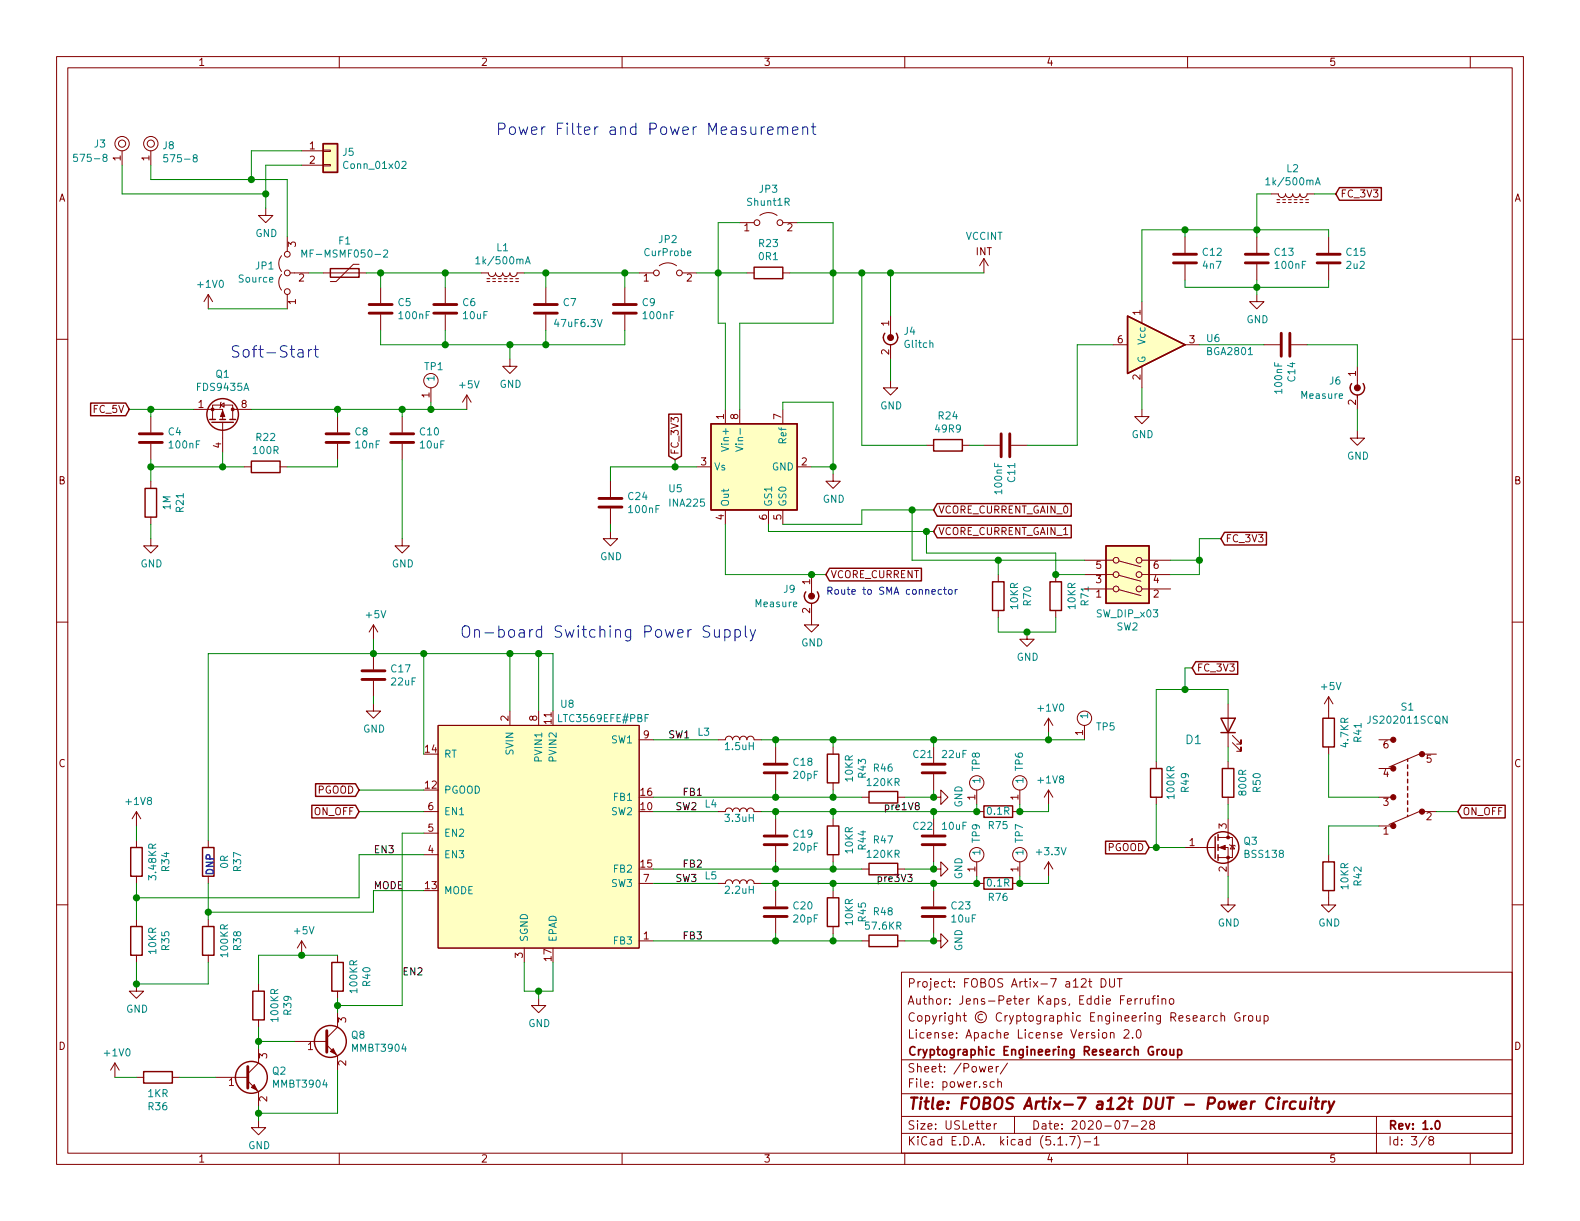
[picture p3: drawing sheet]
<svg xmlns="http://www.w3.org/2000/svg" width="279mm" height="216mm" viewBox="0 0 279 216" stroke-linecap="round" stroke-linejoin="round" font-family="sans-serif">
<g fill="none" stroke="#840000" stroke-width=".18">
<path d="M10 10h259.4v195.9h-259.4zM12 12h255.4v191.9h-255.4zM60 10v2M110 10v2M160 10v2M210 10v2M260 10v2M21.6 26.7v2.5M26.7 26.7v2.5M47 36.8v1.3h1.3l-1.3 1.3-1.3-1.3h1.3M53.3 26.7h3.8M53.3 29.2h3.8"/>
<path d="M57.1 29.1h1.3v.2h-1.3zM57.1 26.5h1.3v.3h-1.3zM130.8 39.4h2.5M134.4 38.1a2.53 2.53 0 0 1 3 0M138.4 39.4h2.6M224.8 34.3h1.3a.63 .63 0 0 0 .6 .6 .63 .63 0 0 0 .6-.6 .63 .63 0 0 0 .7 .6 .63 .63 0 0 0 .6-.6 .63 .63 0 0 0 .6 .6 .63 .63 0 0 0 .7-.6 .63 .63 0 0 0 .6 .6 .63 .63 0 0 0 .6-.6h1.3M225.8 35.3h.5M225.8 35.8h.5M226.8 35.3h.5M226.8 35.8h.5M227.8 35.3h.5M227.8 35.8h.5"/>
<path d="M228.9 35.3h.5M228.9 35.8h.5M229.9 35.3h.5M229.9 35.8h.5M230.9 35.3h.5M230.9 35.8h.5M10 60h2M36.8 52.1l-.7 1.2M36.8 52.1v2.5M36.8 52.1l.8 1.2M49.8 48.5a2.26 2.26 0 0 0 0 2.8M49.8 45.2a2.26 2.26 0 0 0 0 2.8"/>
<path d="M50.8 41.9v2.6M50.8 52.1v2.5M51.3 48.3h3.3M57.1 48.3h7.7M63.5 46.7h-1l-3.1 3.1h-1M67.3 50.8v2.8M67.3 55.6v2.8M78.7 50.8v2.8M78.7 55.6v2.8M85.1 48.3h1.3a.63 .63 0 0 0 .6 .6 .63 .63 0 0 0 .6-.6 .63 .63 0 0 0 .7 .6 .63 .63 0 0 0 .6-.6 .63 .63 0 0 0 .6 .6 .63 .63 0 0 0 .7-.6 .63 .63 0 0 0 .6 .6 .63 .63 0 0 0 .6-.6h1.3M86.1 49.3h.5M86.1 49.8h.5"/>
<path d="M87.1 49.3h.5M87.1 49.8h.5M88.1 49.3h.5M88.1 49.8h.5M89.2 49.3h.5M89.2 49.8h.5M90.2 49.3h.5M90.2 49.8h.5M91.2 49.3h.5M91.2 49.8h.5M96.5 50.8v2.8M96.5 55.6v2.8"/>
<path d="M110.5 50.8v2.8M110.5 55.6v2.8M113 48.3h2.6M116.6 47a2.53 2.53 0 0 1 3 0M120.6 48.3h2.6M132.1 48.3h1.2M138.4 48.3h1.3M157.5 55.9v3.8M174 45.7l-.8 1.3M174 45.7v2.6M174 45.7l.8 1.3M201.9 53.3v3.9"/>
<path d="M209.5 41.9v2.8M209.5 46.7v2.8M222.2 52.1v1.2h1.3l-1.3 1.3-1.2-1.3h1.2M222.2 41.9v2.8M222.2 46.7v2.8M234.9 41.9v2.8M234.9 46.7v2.8M267.4 60h2M26.7 73.7v2.8M26.7 78.5v2.8M34.3 72.4h5.1v1.8M37.6 74.2v-2.6h3.5v2.6"/>
<path d="M39 71.6l.6-.4v.8zM39.1 71.1l-.1 .1v.8l-.1 .1M39.4 74.7v5.3M41.1 72.4h3.3M59.7 73.7v2.8M59.7 78.5v2.8M71.1 73.7v2.8M71.1 78.5v2.8M76.2 68.6v2.5M82.5 69.9l-.7 1.2M82.5 69.9v2.5M82.5 69.9l.8 1.2"/>
<path d="M90.2 63.5v1.3h1.2l-1.2 1.2-1.3-1.2h1.3M128.3 72.4v2.5M130.8 72.4v2.5M138.4 72.4v2.5M157.5 67.3v1.3h1.2l-1.2 1.3-1.3-1.3h1.3M157.5 61v2.5M163.8 78.7h1.3M170.2 78.7h1.2M174 78.7h2.8M178.8 78.7h2.8M196.8 61h2.6M201.9 72.4v1.3h1.3l-1.3 1.2-1.2-1.2h1.2"/>
<path d="M201.9 64.8v3.8M209.5 61h2.6M223.5 61h2.8M228.3 61h2.8M240 76.2v1.3h1.3l-1.3 1.2-1.2-1.2h1.2M240 64.8v3.8M240 69.9v2.5M26.7 95.3v1.2h1.2l-1.2 1.3-1.3-1.3h1.3M26.7 85.1v1.3M26.7 91.4v1.3M43.2 82.6h1.2M49.5 82.6h1.3"/>
<path d="M71.1 95.3v1.2h1.3l-1.3 1.3-1.3-1.3h1.3M107.9 94v1.3h1.3l-1.3 1.2-1.2-1.2h1.2M107.9 85.1v2.8M107.9 89.9v2.8M123.2 82.6h2.5M128.3 90.2v2.5M135.9 90.2v2.5M138.4 90.2v2.5M141 82.6h2.5M147.3 83.8v1.3h1.3l-1.3 1.3-1.3-1.3h1.3M191.8 99.1h5M197.9 99.2l3.9 1"/>
<path d="M201.9 99.1h5.1M10 110h2M66 110.5l-.7 1.3M66 110.5v2.5M66 115.6v2.8M66 110.5l.8 1.3M143.5 106.7v3.8h1.3l-1.3 1.3-1.3-1.3h1.3M143.5 101.6v3.8M176.5 101.6v1.3M176.5 108v1.2M181.6 111.8v1.2h1.3l-1.3 1.3-1.3-1.3h1.3M186.7 101.6v1.3"/>
<path d="M186.7 108v1.2M191.8 104.1h5M191.8 101.6h5M197.9 101.7l3.9 1.1M197.9 104.3l3.9 1M201.9 104.1h5.1M201.9 101.6h5.1M267.4 110h2M66 124.5v1.2h1.3l-1.3 1.3-1.2-1.3h1.2M66 120.4v2.8M77.5 128.3h35.5v39.3h-35.5zM90.2 125.7v2.6"/>
<path d="M95.2 125.7v2.6M113 130.8h2.6M127 130.8h1.3a.63 .63 0 0 1 .6-.6 .63 .63 0 0 1 .6 .6 .63 .63 0 0 1 .7-.6 .63 .63 0 0 1 .6 .6 .63 .63 0 0 1 .6-.6 .63 .63 0 0 1 .7 .6 .63 .63 0 0 1 .6-.6 .63 .63 0 0 1 .6 .6h1.3M137.2 132.1v2.8M137.2 136.9v2.8M147.3 132.1v1.3M147.3 138.4v1.3M165.1 132.1v2.8M165.1 136.9v2.8M172.7 139.7v2.5M180.3 139.7v2.5M185.4 127l-.7 1.3"/>
<path d="M185.4 127v2.5M185.4 139.7v2.5M185.4 127l.8 1.3M185.4 139.7l-.7 1.3M185.4 139.7l.8 1.3M191.8 128.3v2.5M204.5 134.6v1.3M217.2 124.5v7.6M217.2 134.6v1.3M217.9 131.3l1.6 1.5v-.7v.7h-.8M217.9 130l1.6 1.6v-.8v.8h-.8M234.9 123.2v3.8"/>
<path d="M234.9 132.1v1.3M234.9 123.2l-.7 1.3M234.9 123.2l.8 1.3M243.8 130.8h2.6M243.8 135.9h2.6M251 133.4l-5.4 2.2M251.5 133.4h2.5M10 160h2M24.1 143.5v2.6M24.1 148.6v1.3M24.1 154.9v1.3M24.1 143.5l-.7 1.3"/>
<path d="M24.1 143.5l.8 1.3M36.8 148.6v1.3M36.8 154.9v1.3M74.9 143.5h2.6M74.9 151.1h2.6M74.9 147.3h2.6M113 156.2h2.6M127 143.5h1.3a.63 .63 0 0 1 .6-.6 .63 .63 0 0 1 .6 .6 .63 .63 0 0 1 .7-.6 .63 .63 0 0 1 .6 .6 .63 .63 0 0 1 .6-.6 .63 .63 0 0 1 .7 .6 .63 .63 0 0 1 .6-.6 .63 .63 0 0 1 .6 .6h1.3M127 156.2h1.3a.63 .63 0 0 1 .6-.6 .63 .63 0 0 1 .6 .6 .63 .63 0 0 1 .7-.6 .63 .63 0 0 1 .6 .6 .63 .63 0 0 1 .6-.6 .63 .63 0 0 1 .7 .6 .63 .63 0 0 1 .6-.6 .63 .63 0 0 1 .6 .6h1.3M137.2 144.8v2.8M137.2 149.6v2.8M137.2 157.5v2.8"/>
<path d="M147.3 144.8v1.3M147.3 151.1v1.3M147.3 157.5v1.3M152.4 153.7h1.3M152.4 141h1.3M158.7 153.7h1.3M158.7 141h1.3M165.1 141h1.3v-1.3l1.2 1.3-1.2 1.2v-1.2M165.1 153.7h1.3v-1.3l1.2 1.3-1.2 1.2v-1.2M165.1 144.8v2.8M165.1 149.6v2.8M165.1 157.5v2.8"/>
<path d="M172.7 143.5h1.3M172.7 156.2h1.3M172.7 152.4v2.5M179.1 143.5h1.2M179.1 156.2h1.2M180.3 152.4v2.5M185.4 152.4v2.5M185.4 152.4l-.7 1.3M185.4 152.4l.8 1.3M204.5 141v1.2M209.5 149.9h5.4M215.4 149.9h1.8v5"/>
<path d="M215.4 148.1h2.5v3.5h-2.5M217.2 158.8v1.2h1.2l-1.2 1.3-1.3-1.3h1.3M217.2 141v1.2M217.2 144.8v3.3M217.4 149.4l.2 .1h.7l.1 .1M217.9 149.5l.4 .6h-.7zM234.9 157.5v2.5h1.3l-1.3 1.3-1.2-1.3h1.2M234.9 151.1v1.3M243.8 141h2.6M243.8 146.1h2.6M251 143.5l-5.4 2.3M251.5 143.5h2.5"/>
<path d="M267.4 160h2M24.1 174v1.3h1.3l-1.3 1.2-1.2-1.2h1.2M24.1 162.6v1.2M24.1 168.9v1.3M36.8 162.6v1.2M36.8 168.9v1.3M45.7 174v1.3M53.3 166.4l-.7 1.2M53.3 166.4v2.5M53.3 166.4l.8 1.2M59.7 168.9v1.3M59.7 175.3v1.2"/>
<path d="M59.7 179.1v2.5l-1.9 1.9M92.7 167.6v2.6M95.2 176.5v1.3h1.3l-1.3 1.3-1.2-1.3h1.2M113 166.4h2.6M137.2 162.3v2.8M147.3 163.8v1.3M152.4 166.4h1.3M158.7 166.4h1.3M159.4 171.9h108v32h-108zM165.1 166.4h1.3v-1.3l1.2 1.3-1.2 1.2v-1.2M165.1 162.3v2.8M192.5 173.6h.6"/>
<path d="M192.7 173.1v1.2l.4 .2M194.7 173.1a.76 .76 0 0 1 .9 .7 .76 .76 0 0 1-.9 .7zM196.2 173.1v1.2l.3 .2h.3l.3-.2v-1.2M197.6 173.1h.8M198 173.1v1.4M199.4 177.1l.7-.2-.1-.2-.4-.1-.2 .2v.7h.6M200.7 176.6v1M201.1 176.6l-.4 .3M201.7 176.6v1M202.1 176.6l-.4 .1v.2M202.6 176.6v.8a.37 .37 0 0 0 .6 0M203.2 176.6v1"/>
<path d="M203.7 176.6h.6M204.3 176.1h-.3l-.1 .2v1.3M204.8 176.1v.1M204.8 176.6v1M205.5 176.7h.1a.37 .37 0 0 1 .5 .1v.8M205.5 176.6v1M206.9 176.7l.2-.1 .4 .1v.7l-.2 .2-.4-.2zM213.7 179.6v1M214.1 179.6l-.4 .3M215.3 179.7l-.5-.1-.2 .3v.5l.2 .2 .5-.1M215.9 179.7h.1a.37 .37 0 0 1 .6 .1v.8M215.9 179.1v1.5"/>
<path d="M219.2 179.1a.73 .73 0 0 0-.9 .6 .73 .73 0 0 0 .5 .9l.5-.2v-.5h-.3M219.9 179.6v1M220.3 179.6l-.3 .1-.1 .2M220.8 179.7l.3-.1 .4 .1v.7l-.2 .2-.5-.2zM222.2 179.6l.1 .9 .3 .1 .2-.2M222.8 179.6v1M223.5 179.7l.5-.1 .3 .3-.2 .6h-.6M223.5 179.6v1.5M20.3 188l-.7 1.2M20.3 188v2.5M20.3 188l.8 1.2M24.1 190.5h1.3"/>
<path d="M30.5 190.5h1.2M38.1 190.5h5.7M43.8 191.1l1.9 1.9v2.6M45.7 198.1v1.3h1.3l-1.3 1.3-1.3-1.3h1.3M45.7 180.3v1.3M45.7 185.4v2.6l-1.9 1.9M52.1 184.2h5.7M57.8 184.8l1.9 1.9v2.5M159.4 197.4h108M159.4 193.4h108M159.4 187.4h108M174.4 199.2l.8-.2-.1-.2-.4-.1-.3 .2 .1 .7h.6"/>
<path d="M174.8 189.1l.7-.2v-.3h-.5l-.2 .2 .1 .7h.6M175.8 191.3h-.4l-.3 .2 .1 .6 .2 .2 .4-.1M175.8 198.7v1M176.2 188.6v1M176.2 198.7l-.3 .1-.1 .2M176.5 191.4l.2-.1h.3l.1 1M176.5 190.8v1.5M176.6 188.6l-.4 .1v.1M178.2 188l-1.3 1.9M179.4 197.4v3M195 182.7l.2-.1 .5 .1v.7l-.3 .2-.4-.2zM196.4 182.7l.2-.1 .3 .1 .1 .9"/>
<path d="M196.4 182.6v1M198.5 198.2h1l-.6 1.5M198.8 182.2l.2-.1h.4l.2 .4-.9 1.1h.9M200.1 199.1h1.1M200.3 183.4v.2M201.1 182.2l.3-.1a.94 .94 0 0 1 0 1.5l-.4-.3-.1-.6zM201.9 198.3l.2-.1h.3l.3 .1v.3v.2l-.9 .9h.9M203.6 198.8l-.3-.3 .1-.2 .2-.1h.4l.2 .3-.1 .2-.6 .2a.48 .48 0 0 0-.1 .6l.2 .2 .5-.2a.48 .48 0 0 0-.1-.6l-.1-.1M243.4 197.4v6.5M60 203.9v2M110 203.9v2M159.4 200.4h108"/>
<path d="M160 203.9v2M187.1 202.5h.8M188.6 202.3v.2M189.2 201h.9l-.6 1.5M190.6 200.8a1.71 1.71 0 0 1 0 2.2M191.7 201.9h1.2M193.5 201.4l.4-.4v1.5M193.5 202.5h.9M210 203.9v2M252.2 200.9l-1.2 1.9M253 201.6l-.3-.1v-.3l.3-.2h.2l.3 .2-.1 .3-.6 .2a.48 .48 0 0 0-.1 .6l.3 .2 .4-.2a.48 .48 0 0 0-.2-.7M260 203.9v2"/>
<circle cx="21.6" cy="25.4" r=".63"/>
<circle cx="21.6" cy="25.4" r="1.27"/>
<circle cx="26.7" cy="25.4" r=".63"/>
<circle cx="26.7" cy="25.4" r="1.27"/>
<circle cx="133.9" cy="39.4" r=".51"/>
<circle cx="137.9" cy="39.4" r=".51"/>
<circle cx="50.8" cy="48.3" r=".51"/>
<circle cx="50.8" cy="51.6" r=".51"/>
<circle cx="50.8" cy="45" r=".51"/>
<circle cx="116.1" cy="48.3" r=".51"/>
<circle cx="120.1" cy="48.3" r=".51"/>
<circle cx="76.2" cy="67.3" r="1.27"/>
<circle cx="197.4" cy="99.1" r=".51"/>
<circle cx="201.4" cy="99.1" r=".51"/>
<circle cx="197.4" cy="104.1" r=".51"/>
<circle cx="197.4" cy="101.6" r=".51"/>
<circle cx="201.4" cy="101.6" r=".51"/>
<circle cx="201.4" cy="104.1" r=".51"/>
<circle cx="172.7" cy="138.4" r="1.27"/>
<circle cx="180.3" cy="138.4" r="1.27"/>
<circle cx="191.8" cy="127" r="1.27"/>
<circle cx="172.7" cy="151.1" r="1.27"/>
<circle cx="180.3" cy="151.1" r="1.27"/>
</g>
<path d="M205.1 185.6h-.4l-.1 .3M205.5 185.7l.3-.1 .4 .1v.7l-.2 .2-.5-.2zM206.9 185.6l.1 .9 .3 .1 .2-.2M207.5 185.6v1M208.3 185.6h.4l.3 .3-.2 .6h-.5M208.3 185.6v1.5M253.9 198.3l.2-.1a.81 .81 0 0 1 .6 .6 .81 .81 0 0 1-.3 .8l-.1 .1a.79 .79 0 0 1-.4-1.4z" fill="none" stroke="#840000" stroke-width=".3"/>
<g fill="none" stroke="#840000" stroke-width=".41">
<path d="M225.3 194.3a.88 .88 0 0 0-1 0 .88 .88 0 0 0-.4 .9 .71 .71 0 0 0 .4 .8 .71 .71 0 0 0 .8-.1M226.1 194.8l-.2 1.3M226.2 194.1l-.1 .1 .1 .1v-.2v.2M227.1 194.8l-.2 1.3M227.6 194.8a.55 .55 0 0 0-.6 .3M229.1 194.8a.68 .68 0 0 0-1 .3v.8l.3 .2 .6-.1M230 194.8l-.1 1.2a.59 .59 0 0 0 .8-.1M230.9 194.8l-.2 1.3M231.8 194.8l-.2 1.3M231.9 194.1v.2l.1-.1-.1-.1v.2M232.5 194.8h.7M232.9 194.1l-.3 1.7 .1 .2 .4 .1"/>
<path d="M233.9 194.8l-.1 1.3M234.5 194.8a.54 .54 0 0 0-.6 .3M235 194.8l.3 1.3M235.9 194.8l-.8 1.8-.4 .2"/>
</g>
<g fill="none" stroke="#008484" stroke-width=".18">
<path d="M13.7 27.3h-.6l-.1 .6 .2-.1h.4l.1 .6-.2 .1-.5-.1M18.4 27.8l-.1-.1v-.3l.4-.1 .2 .1v.3l-.6 .2-.1 .2v.2l.2 .2h.3l.2-.2v-.4l-.2-.1M29.6 27.4h-.6v.6l.1-.2 .5 .1v.6l-.2 .1-.4-.1M34.4 27.9l-.2-.1v-.3l.4-.1 .2 .1v.3l-.5 .2-.1 .1v.3l.2 .2h.2l.3-.2-.1-.4-.2-.1M71.1 28.7l.5-.2 .2 .4v.2l-.8 .7h.8M223.9 31.8l.3-.4v1.3M223.9 32.7h.7M232.6 32.7l.4-1.3 .5 1.3M232.7 32.3h.6M53.4 45.5v-1.3l.4 .9 .4-.9v1.3M67.8 44.3l.5-.1 .3 .4-.1 .2-.7 .7h.8M84.2 45.7l.3-.3v1.3"/>
<path d="M84.2 46.7h.7M92.9 46.7l.4-1.3 .5 1.3M93 46.3h.6M127.6 78.9l1.2 .5-1.2 .4M130.1 78.9l1.3 .5-1.3 .4M255.9 126.6v1.3l-.7-1.3v1.3"/>
</g>
<g fill="none" stroke="#840000" stroke-width=".51">
<path d="M65.3 55.4h4M65.3 53.8h4M76.7 55.4h4.1M76.7 53.8h4.1M94.5 55.4h4.1M94.5 53.8h4.1M108.5 55.4h4M108.5 53.8h4M207.5 46.5h4.1M207.5 45h4.1M220.2 46.5h4.1M220.2 45h4.1"/>
<path d="M226.6 58.9v4.1M228.1 58.9v4.1M232.9 46.5h4.1M232.9 45h4.1M24.6 78.2h4.1M24.6 76.7h4.1M57.7 78.2h4M57.7 76.7h4M69.1 78.2h4.1M69.1 76.7h4.1M177 76.7v4.1M178.6 76.7v4.1"/>
<path d="M105.9 89.7h4.1M105.9 88.1h4.1M64 118.6h4.1M64 120.1h4.1M135.1 136.7h4.1M135.1 135.1h4.1M163.1 136.7h4M163.1 135.1h4M135.1 149.4h4.1M135.1 147.8h4.1M163.1 149.4h4M163.1 147.8h4"/>
<path d="M135.1 162.1h4.1M135.1 160.5h4.1M163.1 162.1h4M163.1 160.5h4M43.8 188.6v3.8M57.8 182.2v3.9"/>
</g>
<g fill="none" stroke="#840000" stroke-width=".25">
<path d="M57.1 25.4h2.6v5.1h-2.6zM236.9 33.2h7.4v2.2h-7.4l-.7-1.1zM58.4 47.5h5.1v1.5h-5.1zM133.3 47.2h5.1v2.1h-5.1zM156.5 58.9a1.27 1.27 0 0 0 .1 1.7 1.27 1.27 0 0 0 1.7 0 1.27 1.27 0 0 0 .2-1.7M199.4 55.9l10.1 5.1-10.1 5zM16 71.3h6.2l.7 1.1-.7 1.1h-6.2zM37.1 74.2h1M37.5 74.7h3.8M38.9 74.2h1M40.6 74.2h1.1M118.3 73.2h2.2v7.4l-1.1 .7-1.1-.7z"/>
<path d="M125.7 74.9h15.3v15.3h-15.3zM165.1 77.7h5.1v2.1h-5.1zM239 67.8a1.27 1.27 0 0 0 .2 1.7 1.27 1.27 0 0 0 1.7 0 1.27 1.27 0 0 0 .1-1.7M25.7 86.4h2v5h-2zM44.4 81.5h5.1v2.1h-5.1zM165.7 92.9h23.7v2.2h-23.7l-.6-1.1zM165.7 89.1h23.7v2.2h-23.7l-.6-1.1zM195.6 96.5h7.6v10.2h-7.6zM216.5 94.1h7.5v2.3h-7.5l-.6-1.1zM142.5 104.6a1.27 1.27 0 0 0 .2 1.7 1.27 1.27 0 0 0 1.7 0 1.27 1.27 0 0 0 .1-1.7M146.7 100.5h16.2v2.2h-16.2l-.7-1.1zM175.5 102.9h2v5.1h-2z"/>
<path d="M185.7 102.9h2v5.1h-2zM211.5 117h7.4v2.2h-7.4l-.7-1.1zM55.8 138.6h7.1l.6 1.1-.6 1.1h-7.1zM146.3 133.4h2v5h-2zM153.7 140h5v2h-5zM203.5 135.9h2v5.1h-2zM215.9 127h2.5l-1.2 2.5zM215.9 129.5h2.5M216.2 135.9h2v5.1h-2zM233.9 127h2.1v5.1h-2.1zM248.9 134.2v.4M248.9 135.3v.6"/>
<path d="M248.9 136.5v.7M248.9 137.8v.6M248.9 139.1v.6M23.1 149.9h2v5h-2zM35.8 149.9h2v5h-2zM55.1 142.4h7.8l.6 1.1-.6 1.1h-7.8zM146.3 158.8h2v5h-2zM146.3 146.1h2v5h-2zM153.7 152.7h5v2h-5zM174 142.5h5.1v2h-5.1zM174 155.2h5.1v2h-5.1zM195.5 148.7h7.1l.6 1.2-.6 1.1h-7.1z"/>
<path d="M214.9 148v3.8M215.4 147.6v1M215.4 149.4v1M215.4 151.1v1M233.9 152.4h2.1v5.1h-2.1zM248.9 140.3v.7M248.9 141.6v.6M248.9 142.9v.6M248.9 144.1v.3M258.4 142.4h7.8v2.2h-7.8l-.6-1.1zM23.1 163.8h2v5.1h-2zM35.8 163.8h2v5.1h-2z"/>
<path d="M44.7 175.3h2v5h-2zM58.7 170.2h2v5.1h-2zM153.7 165.4h5v2h-5zM25.4 189.5h5.1v2h-5.1z"/>
<circle cx="39.4" cy="73.3" r="2.79"/>
<circle cx="216.3" cy="149.9" r="2.79"/>
<circle cx="44.4" cy="190.5" r="2.82"/>
<circle cx="58.4" cy="184.1" r="2.82"/>
</g>
<g fill="#ffffc2" stroke="#ffffc2" stroke-width=".18">
<path d="M195.6 96.5h7.6v10.2h-7.6z"/>
<path d="M125.7 74.9h15.3v15.3h-15.3z"/>
<path d="M77.5 128.3h35.5v39.3h-35.5z"/>
<path d="M199.4 55.9l10.1 5.1-10.1 5z"/>
<path d="M57.1 25.4h2.6v5.1h-2.6z"/>
</g>
<g fill="#840000" stroke="#840000" stroke-width=".2">
<circle cx="143.5" cy="105.4" r=".51"/>
<circle cx="240" cy="68.6" r=".51"/>
<circle cx="157.5" cy="59.7" r=".51"/>
</g>
<g fill="#840000" stroke="#840000" stroke-width=".18">
<path d="M39.4 72.6l.4 1.1h-.8z"/>
<path d="M44.4 192.3l.6-.5 .5 1z"/>
<path d="M215.6 149.9l1.1-.4v.7z"/>
<path d="M58.4 185.9l.5-.5 .5 1z"/>
<circle cx="37.6" cy="72.4" r=".25"/>
<circle cx="41.1" cy="72.4" r=".25"/>
<circle cx="251.5" cy="133.4" r=".46"/>
<circle cx="251.5" cy="143.5" r=".46"/>
<circle cx="246.4" cy="130.8" r=".46"/>
<circle cx="246.4" cy="135.9" r=".46"/>
<circle cx="246.4" cy="141" r=".46"/>
<circle cx="246.4" cy="146.1" r=".46"/>
<circle cx="217.2" cy="151.6" r=".25"/>
<circle cx="217.2" cy="148.1" r=".25"/>
</g>
<g fill="none" stroke="#008400" stroke-width=".18">
<path d="M21.6 29.2v5.1h25.4M26.7 29.2v2.6h24.1v10.1M53.3 26.7h-8.9v5.1M53.3 29.2h-6.3v7.6M130.8 39.4h-3.8v17.8h1.3v15.2M141 39.4h6.3v17.8h-16.5v15.2M224.8 34.3h-2.6v7.6M232.4 34.3h3.8M36.8 54.6h14M54.6 48.3h2.5M64.8 48.3h20.3M67.3 58.4v2.6h43.2v-2.6"/>
<path d="M67.3 48.3v2.5M78.7 48.3v2.5M78.7 58.4v2.6M92.7 48.3h20.3M96.5 48.3v2.5M96.5 58.4v2.6M110.5 48.3v2.5M123.2 48.3h8.9M139.7 48.3h34.3M152.4 48.3v30.4h11.4M157.5 48.3v7.6M209.5 49.5v1.3h25.4v-1.3"/>
<path d="M209.5 40.6v1.3M222.2 49.5v2.6M234.9 41.9v-1.3h-33v12.7M22.9 72.4h11.4M26.7 72.4v1.3M44.4 72.4h38.1M59.7 72.4v1.3M71.1 72.4v1.3M76.2 71.1v1.3M90.2 61v2.5M138.4 72.4v-1.3h8.9v12.7M157.5 63.5v3.8"/>
<path d="M171.4 78.7h2.6M196.8 61h-6.3v17.7h-8.9M201.9 68.6v3.8M212.1 61h11.4M231.1 61h8.9v3.8M240 72.4v3.8M26.7 81.3v3.8M26.7 92.7v2.6M26.7 82.6h16.5M39.4 80v2.6M59.7 81.3v1.3h-8.9M71.1 81.3v14"/>
<path d="M107.9 92.7v1.3M119.4 81.3v1.3M123.2 82.6h-15.3v2.5M128.3 92.7v8.9h17.7M135.9 92.7v1.3h29.2M143.5 82.6h3.8M161.3 90.2v8.9h30.5M163.8 94v3.8h22.9v3.8h5.1M165.1 90.2h-12.7v2.5h-14M176.5 99.1v2.5M207 99.1h5.1M215.9 95.3h-3.8v6.3h-5.1"/>
<path d="M66 113v2.6M74.9 115.6v17.8M90.2 115.6v10.1M95.2 115.6v10.1M176.5 109.2v2.6h10.2v-2.6M210.8 118.1h-1.3v3.8M63.5 139.7h11.4M66 123.2v1.3M97.8 125.7v-10.1h-61v33M115.6 130.8h11.4M134.6 130.8h57.2M137.2 130.8v1.3"/>
<path d="M137.2 139.7v1.3M147.3 130.8v1.3M147.3 139.7v1.3M165.1 139.7v1.3h-5.1M165.1 130.8v1.3M185.4 129.5v1.3M217.2 124.5v-2.6h-12.7v12.7M217.2 132.1v2.5M234.9 133.4v7.6h8.9M24.1 146.1v2.5M24.1 156.2v6.4M36.8 156.2v6.4"/>
<path d="M63.5 143.5h11.4M74.9 147.3h-3.8v30.5h-11.4M74.9 151.1h-11.4v7.7h-39.4M74.9 157.5h-8.9v3.8h-29.2M115.6 156.2h11.4M115.6 153.7h36.8M115.6 141h36.8M115.6 143.5h11.4M137.2 143.5v1.3M137.2 152.4v1.3M137.2 156.2v1.3M147.3 143.5v1.3"/>
<path d="M147.3 152.4v1.3M147.3 156.2v1.3M165.1 152.4v1.3h-5.1M165.1 143.5v1.3M165.1 156.2v1.3M172.7 142.2v1.3h-38.1M172.7 154.9v1.3h-38.1M180.3 154.9v1.3h5.1v-1.3M180.3 142.2v1.3h5.1v-1.3M203.2 149.9h6.3M204.5 142.2v7.7M217.2 142.2v2.6"/>
<path d="M217.2 154.9v3.9M243.8 146.1h-8.9v5M254 143.5h3.8M24.1 170.2v3.8h12.7v-3.8M59.7 176.5v2.6M59.7 168.9h-14v5.1M92.7 170.2v5.1h5.1v-5.1M95.2 175.3v1.2M115.6 166.4h36.8M137.2 165.1v1.3M147.3 165.1v1.3M165.1 165.1v1.3h-5.1"/>
<path d="M20.3 190.5h3.8M31.7 190.5h6.4M45.7 181.6v3.8M45.7 195.6v2.5M45.7 184.2h6.4M59.7 189.2v7.7h-14"/>
</g>
<path d="M160.5 154.6h.8l-.4 .5 .3 .1v.6l-.1 .1-.6-.1M162.1 142.5l-.2-.2v-.3l.4-.1 .2 .1v.3l-.5 .2-.2 .2v.3l.3 .2h.2l.3-.2-.1-.4-.2-.1" fill="none" stroke="#000" stroke-width=".18"/>
<g fill="none" stroke="#0000c2" stroke-width=".18">
<path d="M135.8 23.1l.9-.2-.1-.4-.6-.1-.2 .3 .1 1 .1 .1 .6-.1M137.6 22.6a.5 .5 0 0 1 .8 .1v1.1M137.6 22.4v1.4M138.4 22.7l.3-.3 .5 .1 .1 1.3M140.2 23.1l.9-.2-.1-.4-.6-.1-.2 .3 .1 1 .1 .1 .6-.1M142 22.6a.5 .5 0 0 1 .8 .1v1.1M142 22.4v1.4M143.5 22.4h.8M143.8 21.8v1.7l.1 .2 .4 .1M52.8 61.9l.1-.1 .6 .1 .1 1.2M53.6 62.3l-.7 .1a.39 .39 0 0 0-.3 .4 .39 .39 0 0 0 .3 .3l.7-.1M54.6 61.8v1.3"/>
<path d="M55.1 61.8l-.3 .1-.2 .3M55.5 61.8h.8M55.8 61.1v1.7l.1 .2 .4 .1M125.5 110.8a.84 .84 0 0 0-1.1 0 .47 .47 0 0 0 .3 .8 .7 .7 0 0 1 .8 .7l-.1 .2a.81 .81 0 0 1-1.1 .1M126.3 111.3l.1 1.3a.52 .52 0 0 0 .8-.1M127.2 111.3v1.4M128.2 111.4l.5-.1 .4 .4v.6l-.2 .3-.2 .1-.5-.1M128.2 111.3v2M130 111.4l.6-.1 .3 .4v.6l-.2 .3-.1 .1-.6-.1M130 111.3v2M131.8 110.7v1.7l.3 .3M132.7 111.3l.4 1.4"/>
<path d="M133.6 111.3l-.7 1.9-.2 .1M166.5 104.3l-.4-.1-.2 .3 .1 .5h.5M166.9 104.2h.4M167 103.8v1.1l.3 .2M167.8 104.3l.3-.1 .3 .3-.2 .5-.3 .1-.1-.1zM168.9 104.2v.9M169.3 104.2l-.4 .3"/>
</g>
<g fill="#008400" stroke="#008400" stroke-width=".25">
<circle cx="76.2" cy="72.4" r=".51"/>
<circle cx="71.1" cy="72.4" r=".51"/>
<circle cx="137.2" cy="143.5" r=".51"/>
<circle cx="185.4" cy="130.8" r=".51"/>
<circle cx="78.7" cy="61" r=".51"/>
<circle cx="204.5" cy="149.9" r=".51"/>
<circle cx="96.5" cy="61" r=".51"/>
<circle cx="137.2" cy="153.7" r=".51"/>
<circle cx="96.5" cy="48.3" r=".51"/>
<circle cx="66" cy="115.6" r=".51"/>
<circle cx="165.1" cy="156.2" r=".51"/>
<circle cx="147.3" cy="141" r=".51"/>
<circle cx="172.7" cy="156.2" r=".51"/>
<circle cx="180.3" cy="156.2" r=".51"/>
<circle cx="137.2" cy="141" r=".51"/>
<circle cx="78.7" cy="48.3" r=".51"/>
<circle cx="180.3" cy="143.5" r=".51"/>
<circle cx="67.3" cy="48.3" r=".51"/>
<circle cx="209.6" cy="121.9" r=".51"/>
<circle cx="172.7" cy="143.5" r=".51"/>
<circle cx="165.1" cy="143.5" r=".51"/>
<circle cx="90.2" cy="115.6" r=".51"/>
<circle cx="74.9" cy="115.6" r=".51"/>
<circle cx="24.1" cy="158.8" r=".51"/>
<circle cx="45.7" cy="196.9" r=".51"/>
<circle cx="222.3" cy="40.6" r=".51"/>
<circle cx="181.6" cy="111.8" r=".51"/>
<circle cx="59.7" cy="72.4" r=".51"/>
<circle cx="147.3" cy="82.6" r=".51"/>
<circle cx="222.3" cy="50.8" r=".51"/>
<circle cx="53.3" cy="168.9" r=".51"/>
<circle cx="45.7" cy="184.2" r=".51"/>
<circle cx="26.7" cy="82.6" r=".51"/>
<circle cx="119.4" cy="82.6" r=".51"/>
<circle cx="165.1" cy="141" r=".51"/>
<circle cx="95.3" cy="115.6" r=".51"/>
<circle cx="165.1" cy="153.7" r=".51"/>
<circle cx="127" cy="48.3" r=".51"/>
<circle cx="165.1" cy="166.4" r=".51"/>
<circle cx="143.5" cy="101.6" r=".51"/>
<circle cx="165.1" cy="130.8" r=".51"/>
<circle cx="147.3" cy="48.3" r=".51"/>
<circle cx="36.8" cy="161.3" r=".51"/>
<circle cx="137.2" cy="130.8" r=".51"/>
<circle cx="39.4" cy="82.6" r=".51"/>
<circle cx="95.3" cy="175.3" r=".51"/>
<circle cx="147.3" cy="153.7" r=".51"/>
<circle cx="59.7" cy="177.8" r=".51"/>
<circle cx="110.5" cy="48.3" r=".51"/>
<circle cx="44.5" cy="31.8" r=".51"/>
<circle cx="137.2" cy="156.2" r=".51"/>
<circle cx="157.5" cy="48.3" r=".51"/>
<circle cx="47" cy="34.3" r=".51"/>
<circle cx="24.1" cy="174" r=".51"/>
<circle cx="26.7" cy="72.4" r=".51"/>
<circle cx="212.1" cy="99.1" r=".51"/>
<circle cx="137.2" cy="166.4" r=".51"/>
<circle cx="90.2" cy="61" r=".51"/>
<circle cx="152.4" cy="48.3" r=".51"/>
<circle cx="186.7" cy="101.6" r=".51"/>
<circle cx="147.3" cy="166.4" r=".51"/>
<circle cx="163.8" cy="94" r=".51"/>
<circle cx="147.3" cy="130.8" r=".51"/>
<circle cx="147.3" cy="143.5" r=".51"/>
<circle cx="147.3" cy="156.2" r=".51"/>
<circle cx="176.5" cy="99.1" r=".51"/>
<circle cx="209.6" cy="40.6" r=".51"/>
<circle cx="161.3" cy="90.2" r=".51"/>
</g>
<g font-size="2.8" fill="#0000c2">
<text x="87.6" y="23.9">Power Filter and Power Measurement</text>
<text x="40.6" y="63.2">Soft-Start</text>
<text x="81.3" y="112.8">On-board Switching Power Supply</text>
</g>
<text font-size="2.8" fill="#840000" x="160.4" y="196.2">Title: FOBOS Artix-7 a12t DUT - Power Circuitry</text>
<text font-size="2.1" fill="#008484" x="209.7" y="131.6">D1</text>
<g font-size="2.1" fill="#840000">
<text x="160.4" y="177.6">Author: Jens-Peter Kaps, Eddie Ferrufino</text>
<text x="160.4" y="174.6">Project: FOBOS Artix-7 a12t DUT</text>
<text x="160.4" y="183.6">License: Apache License Version 2.0</text>
<text x="160.4" y="180.6">Copyright © Cryptographic Engineering Research Group</text>
<text x="160.4" y="189.6">Sheet: /Power/</text>
<text x="160.4" y="186.6">Cryptographic Engineering Research Group</text>
<text x="160.4" y="192.3">File: power.sch</text>
<text x="160.4" y="202.5">KiCad E.D.A. kicad (5.1.7)-1</text>
<text x="160.4" y="199.7">Size: USLetter</text>
<text x="182.4" y="199.7">Date: 2020-07-28</text>
<text x="245.4" y="199.7">Rev: 1.0</text>
<text x="245.4" y="202.5">Id: 3/8</text>
</g>
<g font-size="1.8" fill="#840000">
<text x="35" y="11.6">1</text>
<text x="85" y="11.6">2</text>
<text x="135" y="11.6">3</text>
<text x="185" y="11.6">4</text>
<text x="235" y="11.6">5</text>
<text x="21.3" y="28.4" transform="rotate(-90 21.3 28.4)">1</text>
<text x="26.4" y="28.4" transform="rotate(-90 26.4 28.4)">1</text>
<text x="54.8" y="26.4">1</text>
<text x="54.8" y="29">2</text>
<text x="10.4" y="35.6">A</text>
<text x="237" y="34.9">FC_3V3</text>
<text x="267.8" y="35.6">A</text>
<text x="131.6" y="40.9">1</text>
<text x="139.2" y="40.9">2</text>
<text x="52.3" y="43.7" transform="rotate(-90 52.3 43.7)">3</text>
<text x="172.6" y="45.1">INT</text>
<text x="52.3" y="53.8" transform="rotate(-90 52.3 53.8)">1</text>
<text x="52.9" y="49.8">2</text>
<text x="113.8" y="49.8">1</text>
<text x="121.4" y="49.8">2</text>
<text x="157.2" y="57.6" transform="rotate(-90 157.2 57.6)">1</text>
<text x="201.7" y="55.7" transform="rotate(-90 201.7 55.7)">1</text>
<text x="157.2" y="62.7" transform="rotate(-90 157.2 62.7)">2</text>
<text x="197.6" y="60.7">6</text>
<text x="210.3" y="60.7">3</text>
<text x="75.9" y="70.3" transform="rotate(-90 75.9 70.3)">1</text>
<text x="201.7" y="67.2" transform="rotate(-90 201.7 67.2)">2</text>
<text x="239.8" y="71.6" transform="rotate(-90 239.8 71.6)">2</text>
<text x="239.8" y="66.5" transform="rotate(-90 239.8 66.5)">1</text>
<text x="16.6" y="73">FC_5V</text>
<text x="35.1" y="72.1">1</text>
<text x="42.7" y="72.1">8</text>
<text x="128" y="74.1" transform="rotate(-90 128 74.1)">1</text>
<text x="130.6" y="74.1" transform="rotate(-90 130.6 74.1)">8</text>
<text x="138.2" y="74.1" transform="rotate(-90 138.2 74.1)">7</text>
<text x="39.1" y="79.2" transform="rotate(-90 39.1 79.2)">4</text>
<text x="120" y="80.5" transform="rotate(-90 120 80.5)">FC_3V3</text>
<text x="124" y="82.3">3</text>
<text x="141.8" y="82.3">2</text>
<text x="10.4" y="85.6">B</text>
<text x="267.8" y="85.6">B</text>
<text x="128" y="91.9" transform="rotate(-90 128 91.9)">4</text>
<text x="135.6" y="91.9" transform="rotate(-90 135.6 91.9)">6</text>
<text x="138.2" y="91.9" transform="rotate(-90 138.2 91.9)">5</text>
<text x="165.9" y="94.6">VCORE_CURRENT_GAIN_1</text>
<text x="165.9" y="90.8">VCORE_CURRENT_GAIN_0</text>
<text x="216.7" y="95.9">FC_3V3</text>
<text x="193.8" y="100.6">5</text>
<text x="204" y="100.6">6</text>
<text x="143.3" y="103.4" transform="rotate(-90 143.3 103.4)">1</text>
<text x="146.8" y="102.2">VCORE_CURRENT</text>
<text x="193.8" y="105.7">1</text>
<text x="193.8" y="103.1">3</text>
<text x="204" y="105.7">2</text>
<text x="204" y="103.1">4</text>
<text x="143.3" y="108.4" transform="rotate(-90 143.3 108.4)">2</text>
<text x="211.6" y="118.7">FC_3V3</text>
<text x="89.9" y="127.5" transform="rotate(-90 89.9 127.5)">2</text>
<text x="95" y="127.5" transform="rotate(-90 95 127.5)">8</text>
<text x="97.5" y="128" transform="rotate(-90 97.5 128)">11</text>
<text x="113.8" y="130.6">9</text>
<text x="191.5" y="130" transform="rotate(-90 191.5 130)">1</text>
<text x="10.4" y="135.6">C</text>
<text x="75.2" y="133.1">14</text>
<text x="244.6" y="137.4">4</text>
<text x="244.6" y="132.3">6</text>
<text x="252.2" y="134.9">5</text>
<text x="267.8" y="135.6">C</text>
<text x="56.1" y="140.3">PGOOD</text>
<text x="75.2" y="139.4">12</text>
<text x="75.7" y="143.3">6</text>
<text x="113.3" y="143.3">10</text>
<text x="113.3" y="140.7">16</text>
<text x="172.5" y="141.5" transform="rotate(-90 172.5 141.5)">1</text>
<text x="180.1" y="141.5" transform="rotate(-90 180.1 141.5)">1</text>
<text x="244.6" y="142.5">3</text>
<text x="55.5" y="144.1">ON_OFF</text>
<text x="75.7" y="147.1">5</text>
<text x="210.3" y="149.6">1</text>
<text x="216.9" y="146.5" transform="rotate(-90 216.9 146.5)">3</text>
<text x="244.6" y="147.6">1</text>
<text x="252.2" y="145">2</text>
<text x="258.6" y="144.1">ON_OFF</text>
<text x="75.7" y="150.9">4</text>
<text x="113.3" y="153.4">15</text>
<text x="113.8" y="156">7</text>
<text x="172.5" y="154.2" transform="rotate(-90 172.5 154.2)">1</text>
<text x="180.1" y="154.2" transform="rotate(-90 180.1 154.2)">1</text>
<text x="195.8" y="150.5">PGOOD</text>
<text x="216.9" y="154.2" transform="rotate(-90 216.9 154.2)">2</text>
<text x="75.2" y="157.2">13</text>
<text x="113.8" y="166.1">1</text>
<text x="92.5" y="169.4" transform="rotate(-90 92.5 169.4)">3</text>
<text x="97.5" y="169.9" transform="rotate(-90 97.5 169.9)">17</text>
<text x="10.4" y="185.6">D</text>
<text x="54.4" y="185.7">1</text>
<text x="61.2" y="180.8" transform="rotate(-90 61.2 180.8)">3</text>
<text x="267.8" y="185.6">D</text>
<text x="47.2" y="187.2" transform="rotate(-90 47.2 187.2)">3</text>
<text x="61.2" y="188.4" transform="rotate(-90 61.2 188.4)">2</text>
<text x="40.5" y="192">1</text>
<text x="47.2" y="194.8" transform="rotate(-90 47.2 194.8)">2</text>
<text x="35" y="205.5">1</text>
<text x="85" y="205.5">2</text>
<text x="135" y="205.5">3</text>
<text x="185" y="205.5">4</text>
<text x="235" y="205.5">5</text>
</g>
<g font-size="1.8" fill="#008484">
<text x="13.7" y="28.6">575-8</text>
<text x="16.7" y="26.1">J3</text>
<text x="28.9" y="26.4">J8</text>
<text x="29.7" y="28.7">575-8</text>
<text x="60.7" y="27.6">J5</text>
<text x="61.1" y="29.9">Conn_01x02</text>
<text x="134.3" y="34.1">JP3</text>
<text x="224.5" y="32.8">1k/500mA</text>
<text x="227.6" y="30.5">L2</text>
<text x="45.2" y="41.9">GND</text>
<text x="132.3" y="36.4">Shunt1R</text>
<text x="45.2" y="47.7">JP1</text>
<text x="54.5" y="45.5">MF-MSMF050-2</text>
<text x="59.9" y="43.2">F1</text>
<text x="84.8" y="46.7">1k/500mA</text>
<text x="87.9" y="44.4">L1</text>
<text x="114.1" y="45.3">CurProbe</text>
<text x="116.5" y="43">JP2</text>
<text x="134.3" y="43.7">R23</text>
<text x="134.3" y="46">0R1</text>
<text x="170.8" y="42.4">VCCINT</text>
<text x="212.8" y="45.2">C12</text>
<text x="212.8" y="47.5">4n7</text>
<text x="225.5" y="45.2">C13</text>
<text x="225.6" y="47.5">100nF</text>
<text x="238.2" y="45.2">C15</text>
<text x="238.2" y="47.5">2u2</text>
<text x="35.1" y="50.9">+1V0</text>
<text x="42.3" y="50">Source</text>
<text x="70.4" y="54.1">C5</text>
<text x="70.7" y="56.4">100nF</text>
<text x="81.9" y="54.1">C6</text>
<text x="82" y="56.4">10uF</text>
<text x="98.3" y="57.8">47uF6.3V</text>
<text x="99.6" y="54.1">C7</text>
<text x="113.6" y="54.1">C9</text>
<text x="113.9" y="56.4">100nF</text>
<text x="159.9" y="59.2">J4</text>
<text x="220.4" y="57.2">GND</text>
<text x="75.1" y="65.5">TP1</text>
<text x="160" y="61.5">Glitch</text>
<text x="202.6" y="64.3" transform="rotate(-90 202.6 64.3)">G</text>
<text x="202.6" y="60.8" transform="rotate(-90 202.6 60.8)">Vcc</text>
<text x="213.4" y="60.5">U6</text>
<text x="213.6" y="62.8">BGA2801</text>
<text x="35" y="69.1">FDS9435A</text>
<text x="38.2" y="66.8">Q1</text>
<text x="76.8" y="67.6" transform="rotate(-90 76.8 67.6)">1</text>
<text x="81.3" y="68.7">+5V</text>
<text x="88.3" y="68.6">GND</text>
<text x="226.7" y="69.4" transform="rotate(-90 226.7 69.4)">100nF</text>
<text x="229.1" y="67.4" transform="rotate(-90 229.1 67.4)">C14</text>
<text x="230.2" y="70.5">Measure</text>
<text x="235.2" y="68">J6</text>
<text x="29.8" y="77">C4</text>
<text x="45.4" y="78">R22</text>
<text x="62.8" y="77">C8</text>
<text x="74.3" y="77">C10</text>
<text x="155.7" y="72.4">GND</text>
<text x="165.5" y="76.5">49R9</text>
<text x="166" y="74.2">R24</text>
<text x="200.1" y="77.5">GND</text>
<text x="30" y="79.3">100nF</text>
<text x="44.9" y="80.3">100R</text>
<text x="62.9" y="79.3">10nF</text>
<text x="74.4" y="79.3">10uF</text>
<text x="126.2" y="83.2">Vs</text>
<text x="128.9" y="79.2" transform="rotate(-90 128.9 79.2)">Vin+</text>
<text x="131.4" y="78.8" transform="rotate(-90 131.4 78.8)">Vin-</text>
<text x="136.5" y="83.2">GND</text>
<text x="139.1" y="78.3" transform="rotate(-90 139.1 78.3)">Ref</text>
<text x="238.2" y="81.3">GND</text>
<text x="111.2" y="88.4">C24</text>
<text x="118.3" y="87">U5</text>
<text x="118.5" y="89.6">INA225</text>
<text x="128.9" y="89.7" transform="rotate(-90 128.9 89.7)">Out</text>
<text x="136.5" y="89.7" transform="rotate(-90 136.5 89.7)">GS1</text>
<text x="139.1" y="89.7" transform="rotate(-90 139.1 89.7)">GS0</text>
<text x="145.5" y="88.9">GND</text>
<text x="177.2" y="87.2" transform="rotate(-90 177.2 87.2)">100nF</text>
<text x="179.5" y="85.2" transform="rotate(-90 179.5 85.2)">C11</text>
<text x="30.2" y="90.1" transform="rotate(-90 30.2 90.1)">1M</text>
<text x="32.5" y="90.5" transform="rotate(-90 32.5 90.5)">R21</text>
<text x="111.3" y="90.7">100nF</text>
<text x="24.8" y="100.3">GND</text>
<text x="69.3" y="100.3">GND</text>
<text x="106.1" y="99.1">GND</text>
<text x="133.7" y="107.4">Measure</text>
<text x="138.6" y="104.8">J9</text>
<text x="180" y="107.7" transform="rotate(-90 180 107.7)">10KR</text>
<text x="182.3" y="107" transform="rotate(-90 182.3 107)">R70</text>
<text x="190.2" y="107.7" transform="rotate(-90 190.2 107.7)">10KR</text>
<text x="192.5" y="107" transform="rotate(-90 192.5 107)">R71</text>
<text x="64.8" y="109.3">+5V</text>
<text x="194" y="109.2">SW_DIP_x03</text>
<text x="197.5" y="111.5">SW2</text>
<text x="69.2" y="118.9">C17</text>
<text x="141.7" y="114.3">GND</text>
<text x="179.8" y="116.8">GND</text>
<text x="69.3" y="121.2">22uF</text>
<text x="99.2" y="125.1">U8</text>
<text x="183.7" y="125.8">+1V0</text>
<text x="233.7" y="122">+5V</text>
<text x="247.8" y="125.7">S1</text>
<text x="64.2" y="129.5">GND</text>
<text x="99" y="127.7">LTC3569EFE#PBF</text>
<text x="108.2" y="131.4">SW1</text>
<text x="123.4" y="130.1">L3</text>
<text x="192.4" y="127.3" transform="rotate(-90 192.4 127.3)">1</text>
<text x="193.9" y="129.2">TP5</text>
<text x="240.8" y="131.2" transform="rotate(-90 240.8 131.2)">R41</text>
<text x="242.3" y="128">JS202011SCQN</text>
<text x="78.5" y="134">RT</text>
<text x="90.8" y="133.4" transform="rotate(-90 90.8 133.4)">SVIN</text>
<text x="95.9" y="134.4" transform="rotate(-90 95.9 134.4)">PVIN1</text>
<text x="98.4" y="134.4" transform="rotate(-90 98.4 134.4)">PVIN2</text>
<text x="128.4" y="132.6">1.5uH</text>
<text x="140.4" y="135.4">C18</text>
<text x="140.4" y="137.7">20pF</text>
<text x="153.1" y="137.5" transform="rotate(-90 153.1 137.5)">R43</text>
<text x="154.6" y="136.4">R46</text>
<text x="161.6" y="134">C21</text>
<text x="166.7" y="134">22uF</text>
<text x="173.3" y="136.3" transform="rotate(-90 173.3 136.3)">TP8</text>
<text x="180.9" y="136.3" transform="rotate(-90 180.9 136.3)">TP6</text>
<text x="238.5" y="132" transform="rotate(-90 238.5 132)">4.7KR</text>
<text x="22.4" y="142.3">+1V8</text>
<text x="78.5" y="140.3">PGOOD</text>
<text x="108.7" y="141.6">FB1</text>
<text x="124.7" y="142.8">L4</text>
<text x="150.8" y="138.2" transform="rotate(-90 150.8 138.2)">10KR</text>
<text x="153.4" y="139">120KR</text>
<text x="170.2" y="142.8" transform="rotate(-90 170.2 142.8)">GND</text>
<text x="173.4" y="138.7" transform="rotate(-90 173.4 138.7)">1</text>
<text x="181" y="138.7" transform="rotate(-90 181 138.7)">1</text>
<text x="183.7" y="138.5">+1V8</text>
<text x="207.7" y="141.1" transform="rotate(-90 207.7 141.1)">100KR</text>
<text x="210.2" y="140" transform="rotate(-90 210.2 140)">R49</text>
<text x="220.4" y="140.5" transform="rotate(-90 220.4 140.5)">800R</text>
<text x="222.9" y="140" transform="rotate(-90 222.9 140)">R50</text>
<text x="78.5" y="148">EN2</text>
<text x="78.5" y="144.1">EN1</text>
<text x="108.2" y="144.1">SW2</text>
<text x="128.4" y="145.3">3.3uH</text>
<text x="140.4" y="148.1">C19</text>
<text x="154.6" y="149.1">R47</text>
<text x="161.6" y="146.7">C22</text>
<text x="166.7" y="146.7">10uF</text>
<text x="173.3" y="149" transform="rotate(-90 173.3 149)">TP9</text>
<text x="174.7" y="144.1">0.1R</text>
<text x="174.9" y="146.6">R75</text>
<text x="180.9" y="149" transform="rotate(-90 180.9 149)">TP7</text>
<text x="220" y="149.4">Q3</text>
<text x="27.6" y="155.4" transform="rotate(-90 27.6 155.4)">3.48KR</text>
<text x="29.9" y="154" transform="rotate(-90 29.9 154)">R34</text>
<text x="40.3" y="153.5" transform="rotate(-90 40.3 153.5)">0R</text>
<text x="42.6" y="154" transform="rotate(-90 42.6 154)">R37</text>
<text x="78.5" y="151.8">EN3</text>
<text x="108.7" y="154.3">FB2</text>
<text x="124.7" y="155.5">L5</text>
<text x="140.4" y="150.4">20pF</text>
<text x="150.8" y="150.9" transform="rotate(-90 150.8 150.9)">10KR</text>
<text x="153.1" y="150.2" transform="rotate(-90 153.1 150.2)">R44</text>
<text x="153.4" y="151.7">120KR</text>
<text x="170.2" y="155.5" transform="rotate(-90 170.2 155.5)">GND</text>
<text x="173.4" y="151.4" transform="rotate(-90 173.4 151.4)">1</text>
<text x="181" y="151.4" transform="rotate(-90 181 151.4)">1</text>
<text x="183.5" y="151.2">+3.3V</text>
<text x="220.3" y="151.7">BSS138</text>
<text x="78.5" y="158.1">MODE</text>
<text x="108.2" y="156.8">SW3</text>
<text x="128.4" y="158">2.2uH</text>
<text x="140.4" y="160.8">C20</text>
<text x="154.6" y="161.8">R48</text>
<text x="168.3" y="160.8">C23</text>
<text x="174.7" y="156.8">0.1R</text>
<text x="174.9" y="159.3">R76</text>
<text x="238.5" y="157.2" transform="rotate(-90 238.5 157.2)">10KR</text>
<text x="240.8" y="156.6" transform="rotate(-90 240.8 156.6)">R42</text>
<text x="29.9" y="168" transform="rotate(-90 29.9 168)">R35</text>
<text x="42.6" y="168" transform="rotate(-90 42.6 168)">R38</text>
<text x="52.1" y="165.2">+5V</text>
<text x="93.3" y="166.6" transform="rotate(-90 93.3 166.6)">SGND</text>
<text x="98.4" y="166.6" transform="rotate(-90 98.4 166.6)">EPAD</text>
<text x="108.7" y="167">FB3</text>
<text x="140.4" y="163.1">20pF</text>
<text x="150.8" y="163.6" transform="rotate(-90 150.8 163.6)">10KR</text>
<text x="153.1" y="162.9" transform="rotate(-90 153.1 162.9)">R45</text>
<text x="153.2" y="164.4">57.6KR</text>
<text x="168.4" y="163.1">10uF</text>
<text x="215.3" y="163.8">GND</text>
<text x="233.1" y="163.8">GND</text>
<text x="27.6" y="168.6" transform="rotate(-90 27.6 168.6)">10KR</text>
<text x="40.3" y="169.1" transform="rotate(-90 40.3 169.1)">100KR</text>
<text x="170.2" y="168.2" transform="rotate(-90 170.2 168.2)">GND</text>
<text x="22.3" y="179.1">GND</text>
<text x="51.5" y="179.4" transform="rotate(-90 51.5 179.4)">R39</text>
<text x="63.2" y="175.5" transform="rotate(-90 63.2 175.5)">100KR</text>
<text x="65.5" y="174.3" transform="rotate(-90 65.5 174.3)">R40</text>
<text x="49.2" y="180.5" transform="rotate(-90 49.2 180.5)">100KR</text>
<text x="62.2" y="183.7">Q8</text>
<text x="62.4" y="186">MMBT3904</text>
<text x="93.4" y="181.6">GND</text>
<text x="18.6" y="186.8">+1V0</text>
<text x="48.2" y="190">Q2</text>
<text x="26.2" y="194">1KR</text>
<text x="26.3" y="196.3">R36</text>
<text x="48.5" y="192.3">MMBT3904</text>
<text x="43.9" y="203.2">GND</text>
</g>
<g font-size="1.8" fill="#0000c2">
<text x="146" y="105.2">Route to SMA connector</text>
<text x="37.8" y="154.9" transform="rotate(-90 37.8 154.9)">DNP</text>
</g>
<g font-size="1.8">
<text x="118.1" y="130.6">SW1</text>
<text x="119.4" y="143.3">SW2</text>
<text x="120.6" y="140.7">FB1</text>
<text x="156.2" y="143.3">pre1V8</text>
<text x="66" y="150.9">EN3</text>
<text x="119.4" y="156">SW3</text>
<text x="120.6" y="153.4">FB2</text>
<text x="154.9" y="156">pre3V3</text>
<text x="66" y="157.2">MODE</text>
<text x="120.6" y="166.1">FB3</text>
<text x="71.1" y="172.5">EN2</text>
</g>
</svg>
